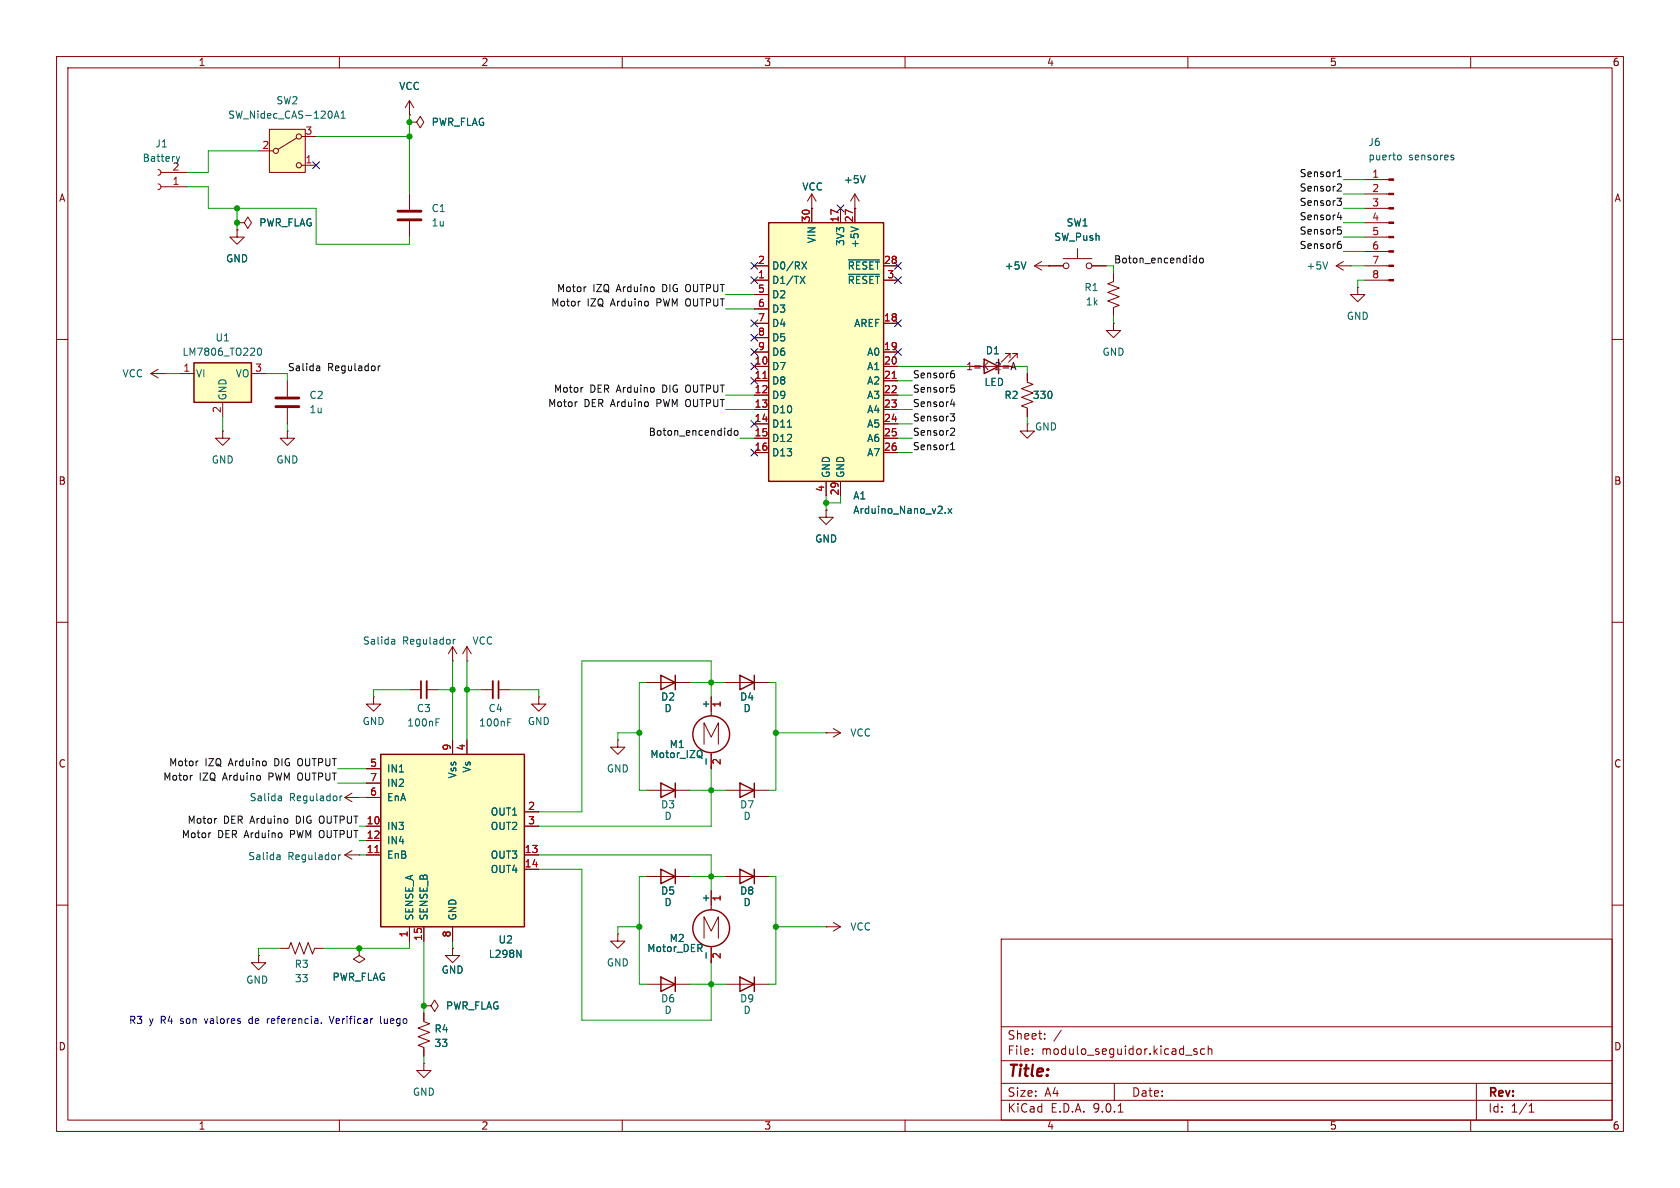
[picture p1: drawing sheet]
<svg xmlns="http://www.w3.org/2000/svg" width="297mm" height="210mm" viewBox="0 0 297 210" stroke-linecap="round" stroke-linejoin="round" font-family="sans-serif">
<g fill="none" stroke="#840000" stroke-width=".18">
<path d="M10 10h277v190h-277zM12 12h273v186h-273zM60 10v2M110 10v2M160 10v2M210 10v2M260 10v2M10 60h2M285 60h2M10 110h2M285 110h2M10 160h2"/>
<path d="M177 166h108v32h-108zM285 160h2M60 198v2M110 198v2M160 198v2M177 194.5h108M177 191.5h108M177 187.5h108M177 181.5h108M182.5 186.3v.1M182.5 185.5v.1M184.7 183.6v.1"/>
<path d="M184.7 182.8v.1M187.6 182.1l-1.3 2M197 191.5v3M197.7 196.6h.8M209.6 186.5h1.1M210 198v2M211.6 185.5l-.4-.1-.2 .2 .1 .2 .5 .2v.3h-.6M213 185.5l-.5-.1-.3 .3v.4l.2 .2h.6M213.6 185.5l.2-.1 .4 .1v.9M213.6 184.9v1.5M260 198v2M261 191.5v6.5"/>
<path d="M270.3 196.6h.9M270.3 195.5l.4-.4v1.5"/>
</g>
<path d="M67.3 133.4h25.4v30.4h-25.4z" fill="#ffffc2"/>
<g fill="none" stroke="#840000" stroke-width=".25">
<path d="M174 63.5l2.5 1.3-2.5 1.2zM176.5 63.5v2.5M67.3 133.4h25.4v30.4h-25.4zM116.8 138.4l2.6 1.3-2.6 1.3zM119.4 138.4v2.6M116.8 153.7l2.6 1.2-2.6 1.3zM119.4 153.7v2.5"/>
<circle cx="125.7" cy="164.1" r="3.3"/>
</g>
<g fill="none" stroke="#840000" stroke-width=".18">
<path d="M143.5 36.8h.1M143.5 34.3l-.8 1.3M143.5 34.3l.8 1.3M143.5 34.3v2.5M241.3 31.8h4.2M241.3 34.3h4.2M241.3 36.8h4.2M241.3 39.4h4.2M182.9 47h2.5M182.9 47l1.2 .8M184.1 46.2l-1.2 .8M185.4 47h.1"/>
<path d="M196.8 48.3v1.5l-1 .4 2.1 .7-2.1 .8 2.1 .8-2.1 .7 2.1 .8-1.1 .4v1.5M196.8 57.2v1.2h-1.2l1.2 1.3 1.3-1.3h-1.3M196.8 57.2h.1M236.2 47h2.6M236.2 47l1.3 .8M237.5 46.2l-1.3 .8M238.8 47h.1M240 50.8v1.3h1.3l-1.3 1.2-1.2-1.2h1.2M240 50.8h.1M241.3 41.9h4.2M241.3 44.5h4.2M241.3 47h4.2"/>
<path d="M241.3 49.5h4.2M174 64.8h2.5M178.6 63.2v-.7h-.8h.8l-1.6 1.5M179.8 63.2v-.7h-.7h.7l-1.5 1.5M181.6 74.9v1.3h1.3l-1.3 1.3-1.3-1.3h1.3M181.6 74.9h.1M181.6 66v1.6l1 .3-2 .8 2 .8-2 .7 2 .8-2 .8 1 .3v1.6M146 90.2v1.2h1.3l-1.3 1.3-1.2-1.3h1.2M146 90.2h.1M80 116.8h.1M80 114.3v2.5M80 114.3l-.8 1.3"/>
<path d="M80 114.3l.8 1.3M64.8 135.9h2.5M64.8 138.4h2.5M66 123.2v1.3h1.3l-1.3 1.2-1.2-1.2h1.2M66 123.2h.1M72.4 121.9h2M75.4 121.9h2.1M80 130.8v2.6M82.5 130.8v2.6M114.3 139.7h7.6M146 129.5h.1M146 129.5h2.6"/>
<path d="M147.3 128.8l1.3 .7M148.6 129.5l-1.3 .8M61 141h2.5M61 151.1h2.5M61 151.1l1.2 .8M61 141l1.2 .7M62.2 150.4l-1.2 .7M62.2 140.2l-1.2 .8M63.5 151.1h.1M63.5 141h.1M64.8 141h2.5M64.8 146.1h2.5"/>
<path d="M64.8 148.6h2.5M64.8 151.1h2.5M92.7 146.1h2.5M92.7 151.1h2.5M92.7 143.5h2.5M92.7 153.7h2.5M114.3 154.9h7.6M125.7 157.5v3.3M45.7 168.9v1.3h1.3l-1.3 1.3-1.3-1.3h1.3M45.7 168.9h.1M49.5 167.6h1.6l.3-1 .8 2.1 .8-2.1 .7 2.1 .8-2.1 .7 2.1 .4-1.1h1.5M72.4 163.8v2.6"/>
<path d="M74.9 177.8h1.3l.6-1 .7 1-.7 1-.6-1M74.9 177.8h.1M74.9 163.8v2.6M80 167.6v1.3h1.3l-1.3 1.3-1.3-1.3h1.3M80 167.6h.1M80 163.8v2.6M124.5 165.9v-3.8l1.2 2.5 1.3-2.5v3.8M125.7 167.3v2.9M146 163.8h.1M146 163.8h2.6M147.3 163.1l1.3 .7M148.6 163.8l-1.3 .8"/>
</g>
<path d="M66.3 150.7h.7" fill="none" stroke="#a90000" stroke-width=".18"/>
<g fill="none" stroke="#006464" stroke-width=".18">
<path d="M247.3 27.4l.3 .1 .1 .2v.4l-.4 .2M256.7 27.4l.3 .1M256.7 27.8l.3 .1v.2l-.1 .2h-.3M181.4 46.3l-.4 1.3M234.7 46.3l-.4 1.3M69.4 113l.3 .1 .1 .8M69.8 113.8l-.4 .1M69.8 113.3l-.4 .1M80.1 113v.9M80.5 113l-.4 .3M77.1 127.7h.4M77.1 127.1h.6"/>
<path d="M49.1 151.1h.2l.2 .2v.7M49.3 140.7h.3l.2 .2v.6M49.5 151.9l-.4 .1M49.5 151.4l-.4 .1M49.8 141.5h-.5M49.8 141l-.5 .1M59.9 151.1v.9M60.1 140.7v.8M60.2 151.1l-.3 .3M60.5 140.7l-.4 .2M91.4 168l.7 1.2v-1.2M124.8 168.4v1"/>
</g>
<path d="M74.4 120.4v3" fill="none" stroke="#840000" stroke-width=".3"/>
<path d="M75.4 120.4v3" fill="none" stroke="#840000" stroke-width=".33"/>
<g fill="#840000" stroke="#840000" stroke-width=".18">
<path d="M245.5 31.6h.9v.3h-.9z"/>
<path d="M245.5 34.2h.9v.2h-.9z"/>
<path d="M245.5 36.7h.9v.3h-.9z"/>
<path d="M245.5 39.2h.9v.3h-.9z"/>
<path d="M245.5 41.8h.9v.2h-.9z"/>
<path d="M245.5 44.3h.9v.3h-.9z"/>
<path d="M245.5 46.9h.9v.2h-.9z"/>
<path d="M245.5 49.4h.9v.3h-.9z"/>
</g>
<path d="M174.1 64.6l.5 .7M174.6 64.1l-.7 .7" fill="none" stroke="#840084" stroke-width=".18"/>
<path d="M135.9 39.4h20.3v45.7h-20.3z" fill="#ffffc2"/>
<g fill="none" stroke="#840000" stroke-width=".25">
<path d="M135.9 39.4h20.3v45.7h-20.3zM130.8 153.7l2.5 1.2-2.5 1.3zM133.3 153.7v2.5M116.8 172.7l2.6 1.3-2.6 1.3zM119.4 172.7v2.6M130.8 172.7l2.5 1.3-2.5 1.3zM133.3 172.7v2.6"/>
<circle cx="125.7" cy="129.8" r="3.3"/>
</g>
<g fill="none" stroke="#840000" stroke-width=".18">
<path d="M27.9 32.5l.4 .2 .1 .3-.1 .4-.4 .1M27.9 30l.4 .1 .1 .4-.1 .3-.4 .2M28.4 33h4.6M28.4 30.5h4.6M41.9 39.4h1.3l.6-1 .6 1-.6 1-.6-1M41.9 39.4h.1M143.5 36.8v2.6M148.6 36.8v2.6M151.1 36.8h.1M151.1 34.3v5.1M151.1 34.3l-.7 1.3M151.1 34.3l.8 1.3"/>
<path d="M133.3 47h2.6M133.3 49.5h2.6M133.3 52.1h2.6M133.3 54.6h2.6M133.3 57.2h2.6M133.3 59.7h2.6M156.2 47h2.5M156.2 49.5h2.5M156.2 57.2h2.5M185.4 47h2.6M188 45.7h5M190.5 43.9v1.8"/>
<path d="M193 47h2.6M50.8 67.3v2.8M50.8 72.1v2.8M133.3 62.2h2.6M133.3 64.8h2.6M133.3 67.3h2.6M133.3 69.9h2.6M133.3 72.4h2.6M133.3 74.9h2.6M133.3 77.5h2.6M156.2 62.2h2.5M156.2 64.8h2.5"/>
<path d="M156.2 67.3h2.5M156.2 69.9h2.5M156.2 72.4h2.5M156.2 74.9h2.5M156.2 77.5h2.5M133.3 80h2.6M146 85.1v2.5M148.6 85.1v2.5M156.2 80h2.5M82.5 116.8h.1M82.5 114.3l-.7 1.3M82.5 114.3l.8 1.3"/>
<path d="M82.5 114.3v2.5M109.2 130.8v1.3h-1.3l1.3 1.3 1.3-1.3h-1.3M109.2 130.8h.1M124.5 131.6v-3.8l1.2 2.5 1.3-2.5v3.8M125.7 123.2v3.3M125.7 133v2.9M128.3 154.9h7.6M63.5 167.6v1.3l1 .6-1 .7-1-.7 1-.6M63.5 167.6h.1M74.9 179.1v1.5l1 .4-2 .7 2 .8-2 .8 2 .7-2 .8 1 .4v1.5M109.2 165.1v1.3h-1.3l1.3 1.2 1.3-1.2h-1.3M109.2 165.1h.1"/>
<path d="M114.3 174h7.6M128.3 174h7.6M74.9 188v1.2h1.3l-1.3 1.3-1.2-1.3h1.2M74.9 188h.1"/>
<circle cx="188.5" cy="47" r=".51"/>
<circle cx="192.5" cy="47" r=".51"/>
</g>
<g fill="none" stroke="#006464" stroke-width=".18">
<path d="M31.1 27.7l.3 .8 .3-.8M152.9 31.1l-.4 1.2M141.5 48.8l.8 1.3M141.8 46.3l.8 1.3M142.3 48.8l-.8 1.3M142.6 46.3l-.8 1.3M150 45.9h5.5M150 48.5h5.5M150.4 40.1l1.3 .4M139.2 75.5h.7M167.1 90.6v.1M167.6 89.9l.7 .8"/>
<path d="M168.3 89.9l-.7 .8M123.7 133.7l.5 .4M123.8 132.7h.1a.81 .81 0 0 1-.1 1.2M124.8 134.1v1"/>
</g>
<path d="M134.9 66.9h.7M157.7 66.9h.7" fill="none" stroke="#a90000" stroke-width=".18"/>
<path d="M48.8 70.4h4M48.8 71.9h4" fill="none" stroke="#840000" stroke-width=".51"/>
<path d="M34.3 64.1h10.1v7h-10.1z" fill="#ffffc2"/>
<path d="M34.3 64.1h10.1v7h-10.1zM130.8 138.4l2.5 1.3-2.5 1.3zM133.3 138.4v2.6" fill="none" stroke="#840000" stroke-width=".25"/>
<g fill="none" stroke="#840000" stroke-width=".18">
<path d="M72.4 34.3v2.8M72.4 39.1v2.8M41.9 40.6v1.3h1.3l-1.3 1.3-1.3-1.3h1.3M41.9 40.6h.1M26.7 66h2.5M26.7 66l1.2 .8M27.9 65.3l-1.2 .7M29.2 66h.1M31.7 66h2.6M39.4 76.2v1.3h1.2l-1.2 1.2-1.3-1.2h1.3M39.4 76.2h.1M39.4 71.1v2.6"/>
<path d="M44.4 66h2.6M50.8 76.2v1.3h1.3l-1.3 1.2-1.3-1.2h1.3M50.8 76.2h.1M85.1 121.9h2M88.1 121.9h2.1M95.2 123.2v1.3h-1.2l1.2 1.2 1.3-1.2h-1.3M95.2 123.2h.1M128.3 139.7h7.6"/>
</g>
<path d="M45.7 61.6l.1-.1a.68 .68 0 0 1 .5 .7 .68 .68 0 0 1-.5 .6 .84 .84 0 0 1-.1-1.2zM89.8 127.7h.4M89.8 127.1h.6" fill="none" stroke="#006464" stroke-width=".18"/>
<path d="M88.1 120.4v3" fill="none" stroke="#840000" stroke-width=".3"/>
<path d="M87.1 120.4v3" fill="none" stroke="#840000" stroke-width=".33"/>
<path d="M70.4 37.3h4M70.4 38.9h4" fill="none" stroke="#840000" stroke-width=".51"/>
<path d="M47.6 22.9h6.4v7.6h-6.4z" fill="#ffffc2"/>
<g fill="none" stroke="#840000" stroke-width=".18">
<path d="M72.4 17.8l-.8 1.3M72.4 17.8l.8 1.3M72.4 17.8v2.5M41.9 39.4h.1M45.7 26.7h2.6M47.6 22.9h6.4v7.6h-6.4zM52.5 24.4l-3.4 2M53.3 24.1h2.6M53.3 29.2h2.6M72.4 20.3h.1M72.4 21.6h1.3l.6-1 .6 1-.6 1-.6-1M72.4 21.6h.1"/>
<path d="M143.5 36.8h.1M143.5 36.8v2.6M148.6 36.8v2.6M151.1 36.8h.1M151.1 36.8v2.6M41.9 40.6h.1M133.3 47h2.6M133.3 49.5h2.6M133.3 52.1h2.6M133.3 54.6h2.6M133.3 57.2h2.6M133.3 59.7h2.6"/>
<path d="M156.2 47h2.5M156.2 49.5h2.5M156.2 57.2h2.5M185.4 47h.1M185.4 47h2.6M193 47h2.6M133.3 62.2h2.6M133.3 64.8h2.6M133.3 67.3h2.6M133.3 69.9h2.6M133.3 72.4h2.6M133.3 74.9h2.6"/>
<path d="M133.3 77.5h2.6M156.2 62.2h2.5M156.2 64.8h2.5M156.2 67.3h2.5M156.2 69.9h2.5M156.2 72.4h2.5M156.2 74.9h2.5M156.2 77.5h2.5M181.6 66v1.3M181.6 72.4v1.3M133.3 80h2.6M146 90.2h.1"/>
<path d="M146 85.1v2.5M148.6 85.1v2.5M156.2 80h2.5M64.8 135.9h2.5M64.8 138.4h2.5M80 130.8v2.6M82.5 130.8v2.6M114.3 120.7h7.6M125.7 123.2v2.5M125.7 133.4v2.5M128.3 120.7h7.6M64.8 141h2.5"/>
<path d="M64.8 146.1h2.5M64.8 148.6h2.5M64.8 151.1h2.5M92.7 146.1h2.5M92.7 151.1h2.5M92.7 143.5h2.5M92.7 153.7h2.5M114.3 154.9h2.5M119.4 154.9h2.5M125.7 157.5v2.5M128.3 154.9h2.5M133.3 154.9h2.6"/>
<path d="M63.5 167.6h.1M72.4 163.8v2.6M74.9 177.8h.1M74.9 163.8v2.6M74.9 179.1v1.2M80 167.6h.1M80 163.8v2.6M125.7 167.6v2.6M74.9 185.4v1.3"/>
<circle cx="48.8" cy="26.7" r=".46"/>
<circle cx="52.8" cy="24.1" r=".46"/>
<circle cx="52.8" cy="29.2" r=".46"/>
</g>
<g fill="none" stroke="#006464" stroke-width=".18">
<path d="M60.3 20l.4-.4v1.3M59.1 20.9l.4-1.3 .4 1.3M59.2 20.5h.6M60.3 20.9h.7M152.9 31.1l-.4 1.2M141.5 48.8l.8 1.3M141.8 46.3l.8 1.3M142.3 48.8l-.8 1.3M142.6 46.3l-.8 1.3M150 45.9h5.5M150 48.5h5.5M150.4 40.1l1.3 .4"/>
<path d="M181.4 46.3l-.4 1.3M139.2 75.5h.7M167.1 90.6v.1M167.6 89.9l.7 .8M168.3 89.9l-.7 .8M123.7 133.7l.5 .4M123.8 132.7h.1a.81 .81 0 0 1-.1 1.2M124.8 134.1v1M91.4 168l.7 1.2v-1.2M124.8 168.4v1"/>
</g>
<path d="M116.8 119.4l2.6 1.3-2.6 1.2zM119.4 119.4v2.5M130.8 119.4l2.5 1.3-2.5 1.2zM133.3 119.4v2.5" fill="none" stroke="#840000" stroke-width=".25"/>
<g fill="none" stroke="#0f0f0f" stroke-width=".18">
<path d="M236.4 35h.7l-.4 .5 .4 .2v.4l-.2 .2h-.4M236.4 38.4h.8M236.4 31.2h.7M236.4 30.3l.4-.3v1.2M236.6 32.5l.4 .1 .1 .3-.7 .9h.7M237 38v.9M102.5 53.3h.1M103.5 50.7h.1M211.2 45.6l.3 .1M211.5 45.2v1.3M211.5 46.4l-.3 .1M212.2 45.7l.3-.1 .2 .3v.3l-.2 .3-.3-.1-.1-.2z"/>
<path d="M236.5 40.1h.6M236.6 40.6h.3l.2 .3-.1 .4-.4 .1M236.7 43.2h.2l.2 .2v.4l-.4 .1M236.8 42.7h.2M56.1 64.7h.2l.2 .2v.6M56.5 65.5h-.4M56.5 65h-.4M66.9 64.7v.8M67.2 64.7l-.3 .2M101.9 71h.1M103 68.5h.1M128.9 76.1l.4 .1"/>
<path d="M129.3 76.9l-.4 .1M129.3 75.7v1.3M129.9 76.2l.3-.1 .3 .3v.3l-.3 .3-.3-.1-.1-.2zM168 73.1h.8l-.5 .5 .4 .2 .1 .4-.3 .2h-.3M168 79.5h.8M168 78.6l.4-.4v1.3M168 71.5h.8M168.1 68.1h.6M168.2 75.7h.4l.2 .4-.8 .9h.8M168.2 68.6h.3l.3 .2-.2 .5h-.4M168.3 66h.2l.3 .3-.1 .4-.4 .1M168.4 65.5h.2"/>
<path d="M168.6 71v.9M33.9 137.1h.1M34.9 134.5h.1M37.2 147.2h.1M38.2 144.7h.1"/>
</g>
<g fill="none" stroke="#009600" stroke-width=".18">
<path d="M33 33h3.8v3.8h19.1v6.4h16.5v-1.3M41.9 36.8v3.8M45.7 26.7h-8.9v3.8h-3.8M55.9 24.1h16.5M72.4 20.3v14M237.5 39.4h3.8M237.5 34.3h3.8M237.5 31.8h3.8M237.5 36.8h3.8M128.3 52.1h5M128.3 54.6h5M195.6 47h1.2v1.3"/>
<path d="M196.8 55.9v1.3M237.5 44.5h3.8M237.5 41.9h3.8M238.8 47h2.5M241.3 49.5h-1.3v1.3M29.2 66h2.5M39.4 73.7v2.5M47 66h3.8v1.3M50.8 74.9v1.3M128.3 72.4h5M128.3 69.9h5M130.8 77.5h2.5"/>
<path d="M158.7 77.5h2.6M158.7 72.4h2.6M158.7 69.9h2.6M158.7 64.8h12.7M158.7 67.3h2.6M158.7 74.9h2.6M179.1 64.8h2.5v1.2M181.6 73.7v1.2M146 87.6v2.6M148.6 87.6v1.3h-2.6M158.7 80h2.6M80 116.8v14"/>
<path d="M82.5 116.8v14M59.7 135.9h5.1M59.7 138.4h5.1M72.4 121.9h-6.4v1.3M77.5 121.9h2.5M82.5 121.9h2.6M90.2 121.9h5v1.3M113 129.5h-3.8v1.3M114.3 120.7h-1.3v19h1.3M121.9 139.7h6.4M121.9 120.7h6.4M125.7 123.2v-6.4h-22.8v26.7h-7.7"/>
<path d="M125.7 135.9v10.2h-30.5M135.9 120.7h1.3v19h-1.3M137.2 129.5h8.8M63.5 151.1h1.3M63.5 141h1.3M95.2 153.7h7.7v26.6h22.8v-10.1M95.2 151.1h30.5v6.4M114.3 154.9h-1.3v19.1h1.3M121.9 154.9h6.4M135.9 154.9h1.3v19.1h-1.3M49.5 167.6h-3.8v1.3M72.4 166.4v1.2h-15.3"/>
<path d="M74.9 166.4v12.7M80 166.4v1.2M113 163.8h-3.8v1.3M121.9 174h6.4M137.2 163.8h8.8M74.9 186.7v1.3"/>
</g>
<g fill="none" stroke="#000084" stroke-width=".18">
<path d="M55.3 28.6l1.2 1.2M56.5 28.6l-1.2 1.2M148 36.2l1.2 1.2M149.2 36.2l-1.2 1.2M132.7 56.5l1.3 1.3M132.7 46.4l1.3 1.2M132.7 59.1l1.3 1.2M132.7 48.9l1.3 1.2M134 56.5l-1.3 1.3M134 46.4l-1.3 1.2M134 59.1l-1.3 1.2M134 48.9l-1.3 1.2"/>
<path d="M158.1 46.4l1.3 1.2M158.1 48.9l1.3 1.2M158.1 56.5l1.3 1.3M159.4 46.4l-1.3 1.2M159.4 48.9l-1.3 1.2M159.4 56.5l-1.3 1.3M132.7 61.6l1.3 1.2M132.7 64.2l1.3 1.2M132.7 79.4l1.3 1.2M132.7 74.3l1.3 1.2M132.7 66.7l1.3 1.2M134 61.6l-1.3 1.2"/>
<path d="M134 64.2l-1.3 1.2M134 79.4l-1.3 1.2M134 74.3l-1.3 1.2M134 66.7l-1.3 1.2M158.1 61.6l1.3 1.2M159.4 61.6l-1.3 1.2"/>
</g>
<path d="M58.2 179.7l.4 1.2 .4-1.2M67.3 179.7v1l.2 .2M44.1 180.1l-.1 .2 .1 .6M47.3 180.1v.8M47.6 180.1l-.3 .2M67.9 180.1l.1 .8" fill="none" stroke="#0000c2" stroke-width=".18"/>
<path d="M134.9 66.9h.7M157.7 66.9h.7M66.3 150.7h.7" fill="none" stroke="#a90000" stroke-width=".18"/>
<path d="M174.1 64.6l.5 .7M174.6 64.1l-.7 .7" fill="none" stroke="#840084" stroke-width=".18"/>
<g fill="#009600" stroke="#009600" stroke-width=".18">
<circle cx="72.4" cy="24.1" r=".46"/>
<circle cx="72.4" cy="21.6" r=".46"/>
<circle cx="41.9" cy="39.4" r=".46"/>
<circle cx="41.9" cy="36.8" r=".46"/>
<circle cx="125.7" cy="154.9" r=".46"/>
<circle cx="137.2" cy="163.8" r=".46"/>
<circle cx="146" cy="88.9" r=".46"/>
<circle cx="125.7" cy="120.7" r=".46"/>
<circle cx="137.2" cy="129.5" r=".46"/>
<circle cx="63.5" cy="167.6" r=".46"/>
<circle cx="74.9" cy="177.8" r=".46"/>
<circle cx="113" cy="163.8" r=".46"/>
<circle cx="125.7" cy="174" r=".46"/>
<circle cx="125.7" cy="139.7" r=".46"/>
<circle cx="82.5" cy="121.9" r=".46"/>
<circle cx="80" cy="121.9" r=".46"/>
<circle cx="113" cy="129.5" r=".46"/>
</g>
<text font-size="2.8" fill="#840000" x="178" y="190.9">Title:</text>
<g font-size="2.1" fill="#840000">
<text x="178" y="184">Sheet:</text>
<text x="178" y="186.7">File:</text>
<text x="184.1" y="186.7">modulo_seguidor.kicad_sch</text>
<text x="178" y="196.9">KiCad</text>
<text x="178" y="194.1">Size:</text>
<text x="184.7" y="194.1">A4</text>
<text x="185.7" y="196.9">E.D.A.</text>
<text x="193.3" y="196.9">9.0.1</text>
<text x="200" y="194.1">Date:</text>
<text x="263" y="194.3">Rev:</text>
<text x="263" y="196.9">Id:</text>
<text x="267.1" y="196.9">1/1</text>
</g>
<g font-size="1.8" fill="#840000">
<text x="35" y="11.9">1</text>
<text x="85" y="11.9">2</text>
<text x="135" y="11.9">3</text>
<text x="185" y="11.9">4</text>
<text x="235" y="11.9">5</text>
<text x="285" y="11.9">6</text>
<text x="10.3" y="35.9">A</text>
<text x="285.3" y="35.9">A</text>
<text x="170.7" y="65.6">1=K</text>
<text x="175.9" y="65.6">2=A</text>
<text x="10.3" y="85.9">B</text>
<text x="285.3" y="85.9">B</text>
<text x="10.3" y="135.9">C</text>
<text x="285.3" y="135.9">C</text>
<text x="10.3" y="185.9">D</text>
<text x="285.3" y="185.9">D</text>
<text x="35" y="199.9">1</text>
<text x="85" y="199.9">2</text>
<text x="135" y="199.9">3</text>
<text x="185" y="199.9">4</text>
<text x="235" y="199.9">5</text>
<text x="285" y="199.9">6</text>
</g>
<g font-size="1.8" fill="#006464">
<text x="70.5" y="16.1">VCC</text>
<text x="40.2" y="21.2">SW_Nidec_CAS-120A1</text>
<text x="48.8" y="18.6">SW2</text>
<text x="76.2" y="22.5">PWR_FLAG</text>
<text x="25.1" y="28.8">Battery</text>
<text x="27.4" y="26.3">J1</text>
<text x="241.8" y="26">J6</text>
<text x="241.8" y="28.5">puerto</text>
<text x="249" y="28.5">sensores</text>
<text x="30.4" y="30.2">2</text>
<text x="141.7" y="33.9">VCC</text>
<text x="149.1" y="32.6">+5V</text>
<text x="45.7" y="40.2">PWR_FLAG</text>
<text x="76.2" y="37.7">C1</text>
<text x="76.2" y="40.2">1u</text>
<text x="188.5" y="40.2">SW1</text>
<text x="39.9" y="46.6">GND</text>
<text x="136.4" y="47.9">D0/RX</text>
<text x="144.4" y="43.1" transform="rotate(-90 144.4 43.1)">VIN</text>
<text x="149.5" y="43.6" transform="rotate(-90 149.5 43.6)">3V3</text>
<text x="149.8" y="47.9">~{RESET}</text>
<text x="152" y="44" transform="rotate(-90 152 44)">+5V</text>
<text x="177.5" y="47.9">+5V</text>
<text x="186.3" y="42.8">SW_Push</text>
<text x="230.9" y="47.9">+5V</text>
<text x="136.4" y="50.4">D1/TX</text>
<text x="136.4" y="52.9">D2</text>
<text x="149.8" y="50.4">~{RESET}</text>
<text x="191.6" y="51.7">R1</text>
<text x="136.4" y="55.5">D3</text>
<text x="136.4" y="58">D4</text>
<text x="150.9" y="58">AREF</text>
<text x="191.9" y="54.2">1k</text>
<text x="238" y="56.7">GND</text>
<text x="32.2" y="63.1">LM7806_TO220</text>
<text x="38" y="60.6">U1</text>
<text x="136.4" y="60.6">D5</text>
<text x="136.4" y="63.1">D6</text>
<text x="136.4" y="65.6">D7</text>
<text x="153.2" y="63.1">A0</text>
<text x="153.2" y="65.6">A1</text>
<text x="174.2" y="62.8">D1</text>
<text x="194.8" y="63.1">GND</text>
<text x="21.6" y="66.9">VCC</text>
<text x="34.5" y="66.9">VI</text>
<text x="40.2" y="70.9" transform="rotate(-90 40.2 70.9)">GND</text>
<text x="41.6" y="66.9">VO</text>
<text x="54.6" y="70.7">C2</text>
<text x="136.4" y="68.2">D8</text>
<text x="136.4" y="70.7">D9</text>
<text x="153.2" y="68.2">A2</text>
<text x="153.2" y="70.7">A3</text>
<text x="173.9" y="68.4">LED</text>
<text x="177.5" y="70.7">R2</text>
<text x="182.5" y="70.7">330</text>
<text x="54.6" y="73.3">1u</text>
<text x="136.4" y="73.3">D10</text>
<text x="136.4" y="75.8">D11</text>
<text x="153.2" y="73.3">A4</text>
<text x="153.2" y="75.8">A5</text>
<text x="182.9" y="76.3">GND</text>
<text x="37.3" y="82.1">GND</text>
<text x="48.8" y="82.1">GND</text>
<text x="136.4" y="78.3">D12</text>
<text x="136.4" y="80.9">D13</text>
<text x="153.2" y="78.3">A6</text>
<text x="153.2" y="80.9">A7</text>
<text x="146.9" y="84.6" transform="rotate(-90 146.9 84.6)">GND</text>
<text x="149.5" y="84.6" transform="rotate(-90 149.5 84.6)">GND</text>
<text x="150.7" y="88.5">A1</text>
<text x="150.7" y="91">Arduino_Nano_v2.x</text>
<text x="144" y="96.1">GND</text>
<text x="64.1" y="114.1">Salida</text>
<text x="71.2" y="114.1">Regulador</text>
<text x="83.4" y="114.1">VCC</text>
<text x="116.8" y="124.1">D2</text>
<text x="125.5" y="125.3" transform="rotate(-90 125.5 125.3)">+</text>
<text x="130.7" y="124.1">D4</text>
<text x="64" y="128.4">GND</text>
<text x="71.9" y="128.6">100nF</text>
<text x="73.6" y="126.1">C3</text>
<text x="84.6" y="128.6">100nF</text>
<text x="86.3" y="126.1">C4</text>
<text x="93.2" y="128.4">GND</text>
<text x="117.4" y="126.1">D</text>
<text x="131.3" y="126.1">D</text>
<text x="150.2" y="130.4">VCC</text>
<text x="68.3" y="136.8">IN1</text>
<text x="80.9" y="137.7" transform="rotate(-90 80.9 137.7)">Vss</text>
<text x="83.4" y="136.7" transform="rotate(-90 83.4 136.7)">Vs</text>
<text x="107.2" y="136.8">GND</text>
<text x="114.9" y="134.2">Motor_IZQ</text>
<text x="118.3" y="132.4">M1</text>
<text x="44" y="141.8">Salida</text>
<text x="51.1" y="141.8">Regulador</text>
<text x="68.3" y="139.3">IN2</text>
<text x="68.3" y="141.8">EnA</text>
<text x="116.8" y="143.1">D3</text>
<text x="130.7" y="143.1">D7</text>
<text x="68.3" y="146.9">IN3</text>
<text x="68.3" y="149.5">IN4</text>
<text x="86.7" y="144.4">OUT1</text>
<text x="86.7" y="146.9">OUT2</text>
<text x="117.4" y="145.1">D</text>
<text x="131.3" y="145.1">D</text>
<text x="43.8" y="152.2">Salida</text>
<text x="50.9" y="152.2">Regulador</text>
<text x="68.3" y="152">EnB</text>
<text x="86.7" y="152">OUT3</text>
<text x="86.7" y="154.5">OUT4</text>
<text x="116.8" y="158.3">D5</text>
<text x="117.4" y="160.4">D</text>
<text x="125.5" y="159.6" transform="rotate(-90 125.5 159.6)">+</text>
<text x="130.7" y="158.3">D8</text>
<text x="131.3" y="160.4">D</text>
<text x="73.3" y="162.8" transform="rotate(-90 73.3 162.8)">SENSE_A</text>
<text x="75.8" y="162.8" transform="rotate(-90 75.8 162.8)">SENSE_B</text>
<text x="80.9" y="162.8" transform="rotate(-90 80.9 162.8)">GND</text>
<text x="88" y="167">U2</text>
<text x="118.3" y="166.7">M2</text>
<text x="150.2" y="164.7">VCC</text>
<text x="52" y="171.3">R3</text>
<text x="52" y="173.8">33</text>
<text x="58.7" y="173.6">PWR_FLAG</text>
<text x="78" y="172.3">GND</text>
<text x="86.3" y="169.5">L298N</text>
<text x="107.2" y="171">GND</text>
<text x="114.3" y="168.5">Motor_DER</text>
<text x="43.4" y="174.1">GND</text>
<text x="78.7" y="178.7">PWR_FLAG</text>
<text x="116.8" y="177.4">D6</text>
<text x="117.4" y="179.4">D</text>
<text x="130.7" y="177.4">D9</text>
<text x="131.3" y="179.4">D</text>
<text x="76.7" y="182.7">R4</text>
<text x="76.7" y="185.3">33</text>
<text x="72.9" y="193.9">GND</text>
</g>
<g font-size="1.8" fill="#a90000">
<text x="53.9" y="23.9">3</text>
<text x="46.3" y="26.4">2</text>
<text x="53.9" y="29">1</text>
<text x="30.4" y="32.8">1</text>
<text x="242.5" y="31.5">1</text>
<text x="242.5" y="34">2</text>
<text x="143.3" y="39.4" transform="rotate(-90 143.3 39.4)">30</text>
<text x="148.3" y="39.4" transform="rotate(-90 148.3 39.4)">17</text>
<text x="150.9" y="39.4" transform="rotate(-90 150.9 39.4)">27</text>
<text x="242.5" y="36.6">3</text>
<text x="242.5" y="39.1">4</text>
<text x="242.5" y="41.7">5</text>
<text x="133.9" y="46.7">2</text>
<text x="156.2" y="46.7">28</text>
<text x="242.5" y="44.2">6</text>
<text x="242.5" y="46.7">7</text>
<text x="133.9" y="49.3">1</text>
<text x="133.9" y="51.8">5</text>
<text x="156.8" y="49.3">3</text>
<text x="242.5" y="49.3">8</text>
<text x="133.9" y="54.4">6</text>
<text x="133.9" y="56.9">7</text>
<text x="133.9" y="59.4">8</text>
<text x="156.2" y="56.9">18</text>
<text x="32.3" y="65.8">1</text>
<text x="45" y="65.8">3</text>
<text x="133.3" y="64.5">10</text>
<text x="133.9" y="62">9</text>
<text x="156.2" y="62">19</text>
<text x="156.2" y="64.5">20</text>
<text x="133.3" y="67.1">11</text>
<text x="133.3" y="69.6">12</text>
<text x="156.2" y="67.1">21</text>
<text x="156.2" y="69.6">22</text>
<text x="39.1" y="73.1" transform="rotate(-90 39.1 73.1)">2</text>
<text x="133.3" y="72.1">13</text>
<text x="133.3" y="74.7">14</text>
<text x="133.3" y="77.2">15</text>
<text x="156.2" y="72.1">23</text>
<text x="156.2" y="74.7">24</text>
<text x="156.2" y="77.2">25</text>
<text x="133.3" y="79.8">16</text>
<text x="156.2" y="79.8">26</text>
<text x="145.8" y="87.1" transform="rotate(-90 145.8 87.1)">4</text>
<text x="148.3" y="87.7" transform="rotate(-90 148.3 87.7)">29</text>
<text x="127.7" y="125.2" transform="rotate(-90 127.7 125.2)">1</text>
<text x="65.3" y="135.6">5</text>
<text x="79.8" y="132.8" transform="rotate(-90 79.8 132.8)">9</text>
<text x="82.3" y="132.8" transform="rotate(-90 82.3 132.8)">4</text>
<text x="127.7" y="135.3" transform="rotate(-90 127.7 135.3)">2</text>
<text x="65.3" y="138.2">7</text>
<text x="65.3" y="140.7">6</text>
<text x="93.3" y="143.3">2</text>
<text x="64.7" y="145.8">10</text>
<text x="64.7" y="148.3">12</text>
<text x="93.3" y="145.8">3</text>
<text x="64.7" y="150.9">11</text>
<text x="92.7" y="150.9">13</text>
<text x="92.7" y="153.4">14</text>
<text x="127.7" y="159.5" transform="rotate(-90 127.7 159.5)">1</text>
<text x="72.1" y="165.8" transform="rotate(-90 72.1 165.8)">1</text>
<text x="74.7" y="166.4" transform="rotate(-90 74.7 166.4)">15</text>
<text x="79.8" y="165.8" transform="rotate(-90 79.8 165.8)">8</text>
<text x="127.7" y="169.6" transform="rotate(-90 127.7 169.6)">2</text>
</g>
<g font-size="1.8" fill="#0f0f0f">
<text x="229.7" y="33.9">Sensor2</text>
<text x="229.7" y="31.4">Sensor1</text>
<text x="229.7" y="39">Sensor4</text>
<text x="229.7" y="41.6">Sensor5</text>
<text x="229.7" y="36.5">Sensor3</text>
<text x="196.8" y="46.6">Boton_encendido</text>
<text x="229.7" y="44.1">Sensor6</text>
<text x="98.4" y="51.7">Motor</text>
<text x="104.8" y="51.7">IZQ</text>
<text x="109.1" y="51.7">Arduino</text>
<text x="117.4" y="51.7">DIG OUTPUT</text>
<text x="97.3" y="54.3">Motor</text>
<text x="103.8" y="54.3">IZQ</text>
<text x="108.1" y="54.3">Arduino</text>
<text x="116.3" y="54.3">PWM OUTPUT</text>
<text x="50.8" y="65.7">Salida</text>
<text x="57.9" y="65.7">Regulador</text>
<text x="97.8" y="69.5">Motor</text>
<text x="104.3" y="69.5">DER Arduino</text>
<text x="117.4" y="69.5">DIG OUTPUT</text>
<text x="161.3" y="67">Sensor6</text>
<text x="161.3" y="69.5">Sensor5</text>
<text x="96.8" y="72">Motor</text>
<text x="103.2" y="72">DER Arduino</text>
<text x="114.6" y="77.1">Boton_encendido</text>
<text x="116.3" y="72">PWM OUTPUT</text>
<text x="161.3" y="77.1">Sensor2</text>
<text x="161.3" y="74.6">Sensor3</text>
<text x="161.3" y="72">Sensor4</text>
<text x="161.3" y="79.7">Sensor1</text>
<text x="29.8" y="135.5">Motor</text>
<text x="36.2" y="135.5">IZQ</text>
<text x="40.5" y="135.5">Arduino</text>
<text x="48.8" y="135.5">DIG OUTPUT</text>
<text x="28.8" y="138.1">Motor</text>
<text x="35.2" y="138.1">IZQ</text>
<text x="39.5" y="138.1">Arduino</text>
<text x="47.8" y="138.1">PWM OUTPUT</text>
<text x="32" y="148.2">Motor</text>
<text x="33.1" y="145.7">Motor</text>
<text x="38.5" y="148.2">DER Arduino</text>
<text x="39.5" y="145.7">DER Arduino</text>
</g>
<g font-size="1.8" fill="#009600">
<text x="51.6" y="148.2">PWM OUTPUT 12</text>
<text x="52.6" y="145.7">DIG OUTPUT 10</text>
</g>
<g font-size="1.8" fill="#0000c2">
<text x="22.7" y="181.2">R3</text>
<text x="26.4" y="181.2">y</text>
<text x="28.5" y="181.2">R4</text>
<text x="32.2" y="181.2">son</text>
<text x="36.7" y="181.2">valores</text>
<text x="44.7" y="181.2">de</text>
<text x="48.1" y="181.2">referencia.</text>
<text x="59.4" y="181.2">Verificar</text>
<text x="68.5" y="181.2">luego</text>
</g>
</svg>
